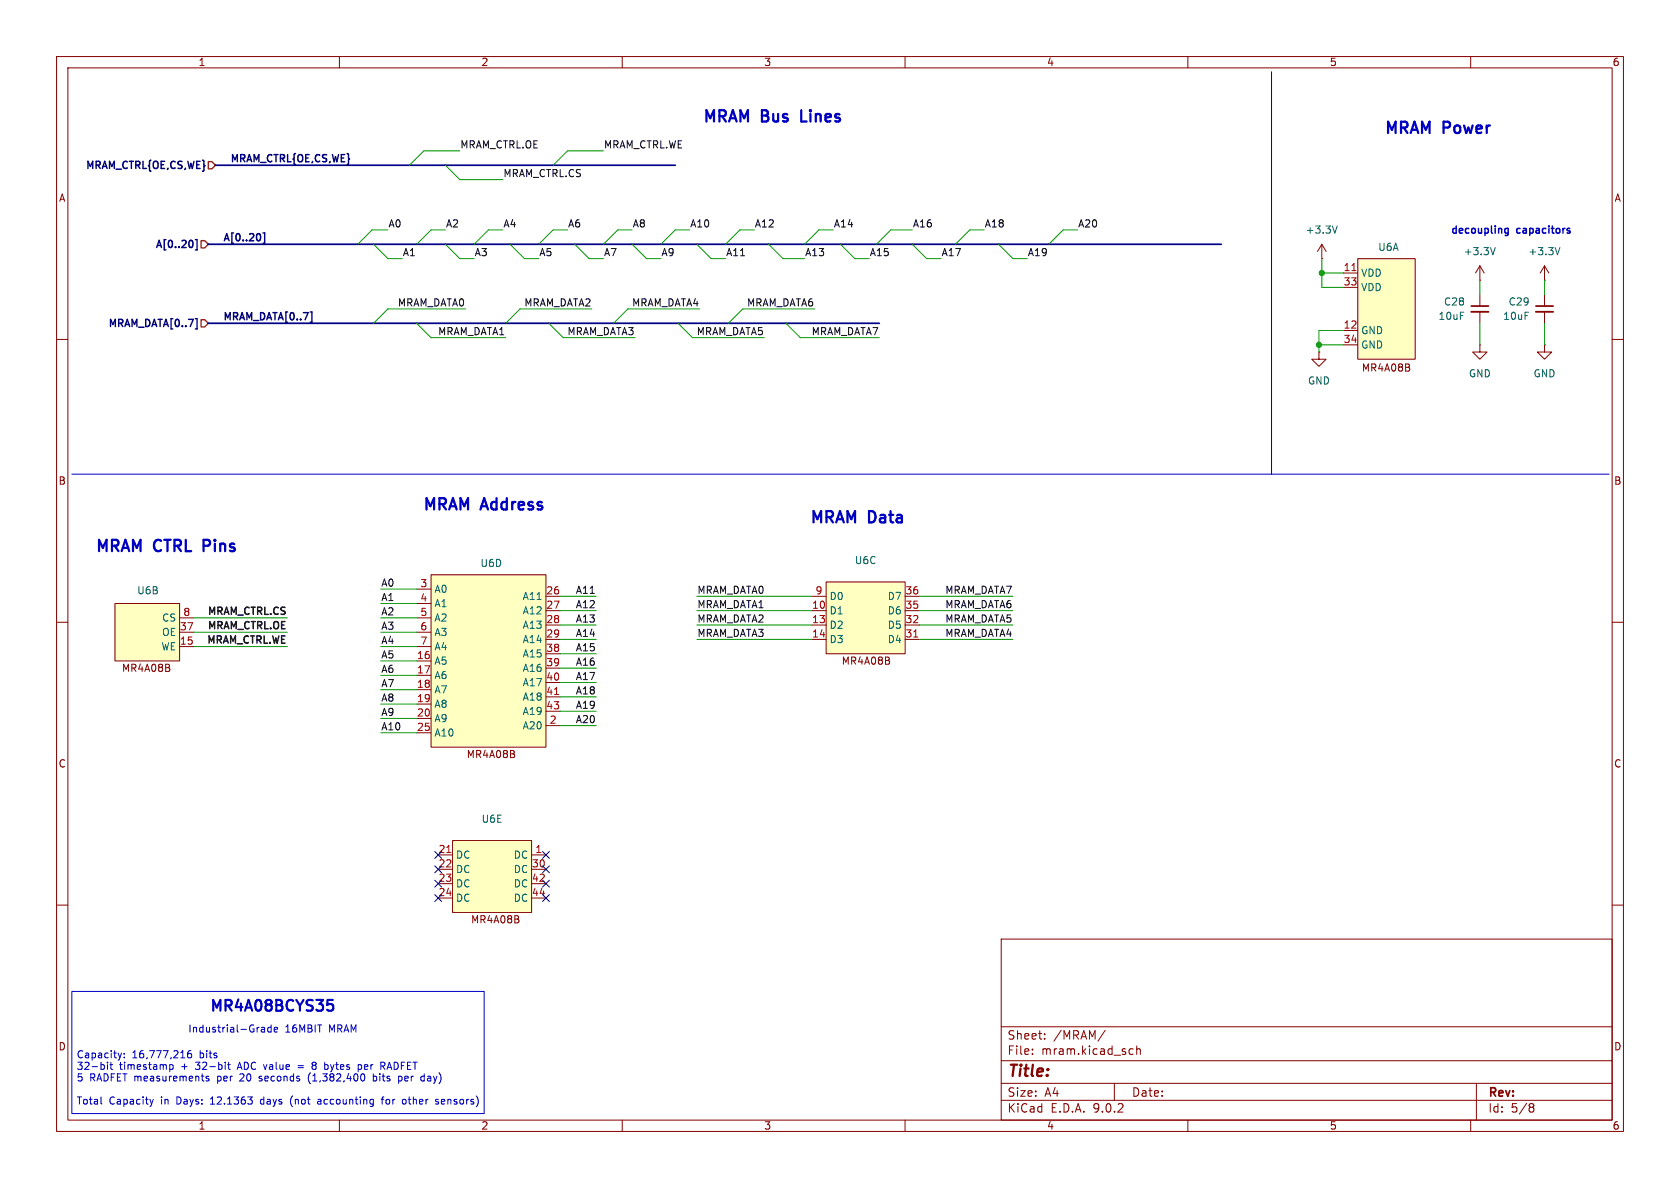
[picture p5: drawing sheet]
<svg xmlns="http://www.w3.org/2000/svg" width="297mm" height="210mm" viewBox="0 0 297 210" stroke-linecap="round" stroke-linejoin="round" font-family="sans-serif">
<g fill="none" stroke="#840000" stroke-width=".18">
<path d="M10 10h277v190h-277zM12 12h273v186h-273zM60 10v2M110 10v2M160 10v2M210 10v2M260 10v2M10 60h2M261.6 61v1.2h-1.3l1.3 1.3 1.3-1.3h-1.3M261.6 61h.1M273 61v1.2h-1.2l1.2 1.3 1.3-1.3h-1.3M273 61h.1"/>
<path d="M285 60h2M10 110h2M285 110h2M10 160h2M177 166h108v32h-108zM285 160h2M60 198v2M110 198v2M160 198v2M177 194.5h108M177 191.5h108M177 187.5h108"/>
<path d="M177 181.5h108M182.5 186.3v.1M182.5 185.5v.1M184.7 183.6v.1M184.7 182.8v.1M195.4 182.1l-1.3 2M197 191.5v3M199.9 185.4l.4 .1M200.3 186.3l-.4 .1M201 185.5l.2-.1 .3 .1 .1 .9M201 184.9v1.5M210 198v2"/>
<path d="M260 198v2M261 191.5v6.5M270.6 195.1l.4 .1 .2 .2-.3 .3M270.6 195.7h.3M270.9 195.7l.2 .2 .1 .4-.2 .2-.4 .1"/>
</g>
<path d="M76.2 101.6h20.3v30.5h-20.3z" fill="#ffffc2"/>
<g fill="none" stroke="#840000" stroke-width=".18">
<path d="M73.7 104.1h2.5M73.7 106.7h2.5M73.7 109.2h2.5M73.7 111.8h2.5M73.7 114.3h2.5M73.7 116.8h2.5M73.7 119.4h2.5M76.2 101.6h20.3v30.5h-20.3zM96.5 105.4h2.6M96.5 108h2.6M96.5 110.5h2.6M96.5 113h2.6"/>
<path d="M96.5 115.6h2.6M96.5 118.1h2.6M73.7 121.9h2.5M73.7 124.5h2.5M73.7 127h2.5M73.7 129.5h2.5M90.3 132.7l.6 .1v.2l-.2 .3M90.3 133.3h.4M90.7 133.3l.3 .2-.1 .3-.6 .1M96.5 120.7h2.6M96.5 123.2h2.6M96.5 125.7h2.6"/>
<path d="M96.5 128.3h2.6"/>
</g>
<path d="M98 122.8h.8" fill="none" stroke="#a90000" stroke-width=".18"/>
<path d="M20.3 106.7h11.4v10.1h-11.4z" fill="#ffffc2"/>
<path d="M273 52.1v2M273 55.1v2.1M20.3 106.7h11.4v10.1h-11.4zM29.3 117.4l.6 .1 .1 .3-.3 .2M29.3 118h.4M29.7 118l.3 .3v.3l-.7 .1M31.7 109.2h2.6M31.7 111.8h2.6M31.7 114.3h2.6" fill="none" stroke="#840000" stroke-width=".18"/>
<path d="M271.5 54.1h3.1" fill="none" stroke="#840000" stroke-width=".3"/>
<path d="M271.5 55.1h3.1" fill="none" stroke="#840000" stroke-width=".33"/>
<path d="M146 102.9h14v12.7h-14z" fill="#ffffc2"/>
<g fill="none" stroke="#840000" stroke-width=".18">
<path d="M233.7 45.7h.1M233.7 43.2l-.8 1.3M233.7 43.2l.7 1.3M233.7 43.2v2.5M233.2 62.2v1.3h1.2l-1.2 1.3-1.3-1.3h1.3M233.2 62.2h.1M143.5 105.4h2.5M143.5 108h2.5M143.5 110.5h2.5M143.5 113h2.5M146 102.9h14v12.7h-14zM156.5 116.1l.7 .2v.2l-.2 .3"/>
<path d="M156.5 116.8h.5M157 116.8l.3 .2-.1 .3-.7 .1M160 105.4h2.6M160 108h2.6M160 110.5h2.6M160 113h2.6"/>
</g>
<path d="M161.5 112.6h.8" fill="none" stroke="#a90000" stroke-width=".18"/>
<path d="M236.4 39.9l-.4 1.3" fill="none" stroke="#006464" stroke-width=".18"/>
<path d="M80 148.6h14v12.7h-14z" fill="#ffffc2"/>
<g fill="none" stroke="#840000" stroke-width=".18">
<path d="M261.6 52.1v2M261.6 55.1v2.1M273 49.5h.1M273 47l.8 1.3M273 47l-.7 1.3M273 47v2.5M77.5 151.1h2.5M77.5 153.7h2.5M77.5 156.2h2.5M77.5 158.8h2.5M80 148.6h14v12.7h-14zM94 151.1h2.5"/>
<path d="M94 153.7h2.5M94 156.2h2.5M94 158.8h2.5M91 161.9l.6 .1 .1 .2-.3 .3M91 162.5h.4M91.4 162.5l.3 .2v.3l-.7 .1"/>
</g>
<path d="M79 150.7h.7" fill="none" stroke="#a90000" stroke-width=".18"/>
<path d="M275.8 43.8l-.5 1.2" fill="none" stroke="#006464" stroke-width=".18"/>
<path d="M260.1 54.1h3" fill="none" stroke="#840000" stroke-width=".3"/>
<path d="M260.1 55.1h3" fill="none" stroke="#840000" stroke-width=".33"/>
<path d="M240 45.7h10.2v17.8h-10.2z" fill="#ffffc2"/>
<path d="M237.5 48.3h2.5M237.5 50.8h2.5M237.5 58.4h2.5M240 45.7h10.2v17.8h-10.2zM261.6 49.5h.1M261.6 47l.8 1.3M261.6 47l-.7 1.3M261.6 47v2.5M237.5 61h2.5M248.5 64.3l.6 .2 .1 .2-.3 .2M248.5 64.9h.4M248.9 64.9l.3 .3v.3l-.7 .1" fill="none" stroke="#840000" stroke-width=".18"/>
<path d="M239 47.8h.7" fill="none" stroke="#a90000" stroke-width=".18"/>
<path d="M264.3 43.8l-.4 1.2" fill="none" stroke="#006464" stroke-width=".18"/>
<path d="M34.5 42.4h.3v1.8h-.3M46.5 41.2h.3v1.8h-.3" fill="none" stroke="#000084" stroke-width=".25"/>
<path d="M36.8 28.6h.7l.6 .6-.6 .6h-.7zM35.6 42.5h.6l.6 .7-.6 .6h-.6zM35.6 56.5h.6l.6 .7-.6 .6h-.6z" fill="none" stroke="#725600" stroke-width=".25"/>
<g fill="none" stroke="#0000c2" stroke-width=".18">
<path d="M224.8 12.7v71.1M12.7 83.8h271.8M12.7 175.3h72.9v21.6h-72.9zM17.9 195l.1 .2M19 188.2v.8M19.6 187.8v1.1l.3 .1M21.5 186.2l-.3 .8M22 186.9v.1M22 186.2v.1M26.5 194.3l.3 .9M26.8 195.2l-.1 .3M27.1 194.3l-.3 .9"/>
<path d="M30 188.2v1.3M30.5 188.3l.1 .1v.5l-.2 .1h-.4M33.8 185.7l-.4 .1a.86 .86 0 0 0 0 1.2l.4-.1 .1-.4-.3-.3h-.2l-.2 .3M36.9 190.3l-.3-.1-.2 .2 .1 .2 .4 .1v.3h-.5M37.2 195.2h.7M37.3 194.2l-.1 .1M40.2 188.2h.5M40.4 187.8v1.1l.3 .1M45.8 191l.1 .1M46 190.2l-.2 .2 .2 .3M46.2 194.4l-.2 .2 .2 .5M46.4 181.6h.2l.2 .2v.6"/>
<path d="M46.8 182.4h-.4M46.8 181.9l-.4 .1M47.9 181.7l-.3-.1-.3 .2 .1 .6h.5M47.9 181.2v1.2M48.5 182l.6-.1-.1-.2-.3-.1-.2 .2v.6h.5M51.7 193.7a1.46 1.46 0 0 0 0 2M52.7 188.4h1M52.7 188.7h1M54.8 189.7a1.47 1.47 0 0 0 .1 1.9M55.4 188.3l-.2 .3v.3l.2 .1h.4M55.4 188.3h.3M55.7 188.3l.1 .1"/>
<path d="M55.8 187.8h-.4l-.2 .1v.2l.2 .2M55.8 188.3h-.1M56.2 194.4h.5M56.7 194.6l-.4 .1-.2 .2 .2 .3 .4-.1M57.8 188.2l.2 .2v.4l-.2 .2M63.3 188.3l.4-.1 .2 .2-.1 .6h-.5M64.5 190.3l-.2 .7M66 189.8v1.3M66.5 191l-.1 .1-.4-.1M67.4 194.3h.5M67.6 188.4l.5 .6M67.9 193.9l-.3 .2v1.1"/>
<path d="M67.9 188.4l.2-.2-.2-.4h-.6v1.2M68.8 187.8l-.4 1.2M70.5 190.3l.3-.1 .3 .3-.1 .5h-.5M70.5 190.2v1.3M71.4 194.3l.3 .1 .1 .2-.1 .5-.3 .1M74.6 190.2l.4 .1M75 191l-.4 .1M75 189.8v1.3M77.2 194.8h.3v.2l-.1 .2h-.3M77.2 194.3l.3 .1M78.2 194.3l-.2 .2v.5l.2 .2M78.6 194.6l-.6 .2"/>
</g>
<path d="M38.1 29.2h81.3M36.8 57.2h118.6M36.8 43.2h179.1" fill="none" stroke="#000084" stroke-width=".3"/>
<g fill="none" stroke="#009600" stroke-width=".18">
<path d="M78.7 29.2l2.6 2.6h7.6M81.3 26.7h-6.4l-2.5 2.5M106.7 26.7h-6.4l-2.5 2.5M66 43.2l2.6 2.5h2.5M68.6 40.6h-2.8l-2.6 2.6M73.7 57.2l2.5 2.5h13.2M78.7 40.6h-2.5l-2.5 2.6M78.7 43.2l2.6 2.5h2.5M82.3 54.6h-13.7l-2.6 2.6M88.9 40.6h-2.5l-2.6 2.6M90.2 43.2l2.5 2.5h2.5M97 57.2l2.6 2.5h12.7"/>
<path d="M100.3 40.6h-2.5l-2.6 2.6M101.6 43.2l2.5 2.5h2.6M104.6 54.6h-12.7l-2.5 2.6M111.8 40.6h-2.6l-2.5 2.6M111.8 43.2l2.5 2.5h2.5M119.9 57.2l2.5 2.5h12.7M121.9 40.6h-2.5l-2.6 2.6M123.2 43.2l2.5 2.5h2.6M123.7 54.6h-12.7l-2.5 2.6M133.3 40.6h-2.5l-2.5 2.6M135.9 43.2l2.5 2.5h3.8M138.9 57.2l2.6 2.5h13.9"/>
<path d="M144 54.6h-12.7l-2.5 2.6M147.3 40.6h-2.5l-2.6 2.6M148.6 43.2l2.5 2.5h2.6M161.3 40.6h-3.8l-2.6 2.6M161.3 43.2l2.5 2.5h2.6M174 40.6h-2.6l-2.5 2.6M176.5 43.2l2.6 2.5h2.5M190.5 40.6h-2.5l-2.6 2.6M233.7 45.7v5.1h3.8M233.7 48.3h3.8M237.5 58.4h-4.3v3.8M261.6 49.5v2.6"/>
<path d="M261.6 57.2v3.8M273 49.5v2.6M273 57.2v3.8M233.2 61h4.3M34.3 109.2h16.5M34.3 111.8h16.5M34.3 114.3h16.5M67.3 104.1h6.4M67.3 109.2h6.4M67.3 111.8h6.4M67.3 114.3h6.4M67.3 116.8h6.4"/>
<path d="M67.3 119.4h6.4M67.3 106.7h6.4M99.1 105.4h6.3M99.1 108h6.3M99.1 110.5h6.3M99.1 113h6.3M99.1 115.6h6.3M99.1 118.1h6.3M123.2 105.4h20.3M123.2 108h20.3M123.2 110.5h20.3M123.2 113h20.3"/>
<path d="M162.6 105.4h16.5M162.6 108h16.5M162.6 110.5h16.5M162.6 113h16.5M67.3 129.5h6.4M67.3 121.9h6.4M67.3 124.5h6.4M67.3 127h6.4M99.1 125.7h6.3M99.1 123.2h6.3M99.1 128.3h6.3M99.1 120.7h6.3"/>
</g>
<g fill="none" stroke="#000084" stroke-width=".18">
<path d="M76.9 153.1l1.2 1.2M76.9 150.5l1.2 1.2M76.9 155.6l1.2 1.2M76.9 158.1l1.2 1.3M78.1 153.1l-1.2 1.2M78.1 150.5l-1.2 1.2M78.1 155.6l-1.2 1.2M78.1 158.1l-1.2 1.3M95.9 153.1l1.2 1.2M95.9 155.6l1.2 1.2M95.9 150.5l1.2 1.2M95.9 158.1l1.2 1.3"/>
<path d="M97.1 153.1l-1.2 1.2M97.1 155.6l-1.2 1.2M97.1 150.5l-1.2 1.2M97.1 158.1l-1.2 1.3"/>
</g>
<path d="M266.3 40.4h.3M266.6 40.4v1l-.1 .2h-.3M266.6 41.2h-.3M277.5 40.9v.3" fill="none" stroke="#0000c2" stroke-width=".25"/>
<path d="M57.9 176.8h.9M58.1 177.5h.5l.3 .3v.5l-.2 .3-.6 .1" fill="none" stroke="#0000c2" stroke-width=".38"/>
<g fill="#009600" stroke="#009600" stroke-width=".18">
<circle cx="233.7" cy="48.3" r=".46"/>
<circle cx="233.2" cy="61" r=".46"/>
</g>
<g font-size="2.8" fill="#0000c2">
<text x="124" y="22.2">MRAM Bus</text>
<text x="142.4" y="22.2">Lines</text>
<text x="244.5" y="24.2">MRAM Power</text>
<text x="74.5" y="90.8">MRAM Address</text>
<text x="143" y="93">MRAM Data</text>
<text x="16.6" y="98.1">MRAM CTRL</text>
<text x="36.7" y="98.1">Pins</text>
</g>
<text font-size="2.8" fill="#840000" x="178" y="190.9">Title:</text>
<text font-size="2.7" fill="#0000c2" x="36.9" y="179.3">MR4A08BCYS35</text>
<g font-size="2.1" fill="#840000">
<text x="178" y="184">Sheet:</text>
<text x="186.2" y="184">/MRAM/</text>
<text x="178" y="186.7">File:</text>
<text x="184.1" y="186.7">mram.kicad_sch</text>
<text x="178" y="196.9">KiCad</text>
<text x="178" y="194.1">Size:</text>
<text x="184.7" y="194.1">A4</text>
<text x="185.7" y="196.9">E.D.A.</text>
<text x="193.3" y="196.9">9.0.2</text>
<text x="200" y="194.1">Date:</text>
<text x="263" y="194.3">Rev:</text>
<text x="263" y="196.9">Id:</text>
<text x="267.1" y="196.9">5/8</text>
</g>
<g font-size="1.8" fill="#840000">
<text x="35" y="11.9">1</text>
<text x="85" y="11.9">2</text>
<text x="135" y="11.9">3</text>
<text x="185" y="11.9">4</text>
<text x="235" y="11.9">5</text>
<text x="285" y="11.9">6</text>
<text x="10.3" y="35.9">A</text>
<text x="285.3" y="35.9">A</text>
<text x="240.1" y="65.9">MR4A08B</text>
<text x="10.3" y="85.9">B</text>
<text x="285.3" y="85.9">B</text>
<text x="20.9" y="119">MR4A08B</text>
<text x="148.2" y="117.7">MR4A08B</text>
<text x="10.3" y="135.9">C</text>
<text x="81.9" y="134.2">MR4A08B</text>
<text x="285.3" y="135.9">C</text>
<text x="82.6" y="163.4">MR4A08B</text>
<text x="10.3" y="185.9">D</text>
<text x="285.3" y="185.9">D</text>
<text x="35" y="199.9">1</text>
<text x="85" y="199.9">2</text>
<text x="135" y="199.9">3</text>
<text x="185" y="199.9">4</text>
<text x="235" y="199.9">5</text>
<text x="285" y="199.9">6</text>
</g>
<g font-size="1.8" fill="#000084">
<text x="40.6" y="28.8">MRAM_CTRL{OE,CS,WE}</text>
<text x="14.9" y="30.2">MRAM_CTRL{OE,CS,WE}</text>
<text x="27.2" y="44.2">A[0..20]</text>
<text x="39.4" y="42.7">A[0..20]</text>
<text x="18.9" y="58.2">MRAM_DATA[0..7]</text>
<text x="39.4" y="56.7">MRAM_DATA[0..7]</text>
</g>
<g font-size="1.8" fill="#0f0f0f">
<text x="81.3" y="26.3">MRAM_CTRL.OE</text>
<text x="106.7" y="26.3">MRAM_CTRL.WE</text>
<text x="88.9" y="31.4">MRAM_CTRL.CS</text>
<text x="68.6" y="40.3">A0</text>
<text x="78.7" y="40.3">A2</text>
<text x="88.9" y="40.3">A4</text>
<text x="100.3" y="40.3">A6</text>
<text x="111.8" y="40.3">A8</text>
<text x="121.9" y="40.3">A10</text>
<text x="133.3" y="40.3">A12</text>
<text x="147.3" y="40.3">A14</text>
<text x="161.3" y="40.3">A16</text>
<text x="174" y="40.3">A18</text>
<text x="190.5" y="40.3">A20</text>
<text x="71.1" y="45.4">A1</text>
<text x="83.8" y="45.4">A3</text>
<text x="95.2" y="45.4">A5</text>
<text x="106.7" y="45.4">A7</text>
<text x="116.8" y="45.4">A9</text>
<text x="128.3" y="45.4">A11</text>
<text x="142.2" y="45.4">A13</text>
<text x="153.7" y="45.4">A15</text>
<text x="166.4" y="45.4">A17</text>
<text x="181.6" y="45.4">A19</text>
<text x="70.2" y="54.3">MRAM_DATA0</text>
<text x="77.4" y="59.3">MRAM_DATA1</text>
<text x="92.6" y="54.3">MRAM_DATA2</text>
<text x="100.2" y="59.3">MRAM_DATA3</text>
<text x="111.6" y="54.3">MRAM_DATA4</text>
<text x="123.1" y="59.3">MRAM_DATA5</text>
<text x="132" y="54.3">MRAM_DATA6</text>
<text x="143.4" y="59.3">MRAM_DATA7</text>
<text x="67.3" y="106.3">A1</text>
<text x="67.3" y="103.8">A0</text>
<text x="101.7" y="107.6">A12</text>
<text x="101.7" y="105.1">A11</text>
<text x="123.2" y="105.1">MRAM_DATA0</text>
<text x="123.2" y="107.6">MRAM_DATA1</text>
<text x="167" y="107.6">MRAM_DATA6</text>
<text x="167" y="105.1">MRAM_DATA7</text>
<text x="36.3" y="113.9">MRAM_CTRL.WE</text>
<text x="36.4" y="111.3">MRAM_CTRL.OE</text>
<text x="36.4" y="108.8">MRAM_CTRL.CS</text>
<text x="67.3" y="114">A4</text>
<text x="67.3" y="111.4">A3</text>
<text x="67.3" y="108.9">A2</text>
<text x="101.7" y="110.1">A13</text>
<text x="101.7" y="112.7">A14</text>
<text x="123.2" y="110.1">MRAM_DATA2</text>
<text x="123.2" y="112.7">MRAM_DATA3</text>
<text x="167" y="110.1">MRAM_DATA5</text>
<text x="167" y="112.7">MRAM_DATA4</text>
<text x="67.3" y="119">A6</text>
<text x="67.3" y="116.5">A5</text>
<text x="101.7" y="115.2">A15</text>
<text x="101.7" y="117.8">A16</text>
<text x="67.3" y="121.6">A7</text>
<text x="67.3" y="124.1">A8</text>
<text x="101.7" y="120.3">A17</text>
<text x="101.7" y="122.8">A18</text>
<text x="101.7" y="125.4">A19</text>
<text x="67.3" y="129.2">A10</text>
<text x="67.3" y="126.7">A9</text>
<text x="101.7" y="127.9">A20</text>
</g>
<g font-size="1.8" fill="#006464">
<text x="230.7" y="41.5">+3.3V</text>
<text x="243.6" y="44.6">U6A</text>
<text x="258.7" y="45.3">+3.3V</text>
<text x="270.1" y="45.3">+3.3V</text>
<text x="240.5" y="49.1">VDD</text>
<text x="240.5" y="51.7">VDD</text>
<text x="240.5" y="59.3">GND</text>
<text x="254.2" y="56.7">10uF</text>
<text x="255.2" y="54.2">C28</text>
<text x="265.6" y="56.7">10uF</text>
<text x="266.6" y="54.2">C29</text>
<text x="240.5" y="61.8">GND</text>
<text x="231.1" y="68.2">GND</text>
<text x="259.6" y="66.9">GND</text>
<text x="271" y="66.9">GND</text>
<text x="84.8" y="100.4">U6D</text>
<text x="151" y="99.9">U6C</text>
<text x="24.2" y="105.3">U6B</text>
<text x="76.7" y="105">A0</text>
<text x="76.7" y="107.5">A1</text>
<text x="92.3" y="106.3">A11</text>
<text x="146.6" y="106.3">D0</text>
<text x="156.8" y="106.3">D7</text>
<text x="28.6" y="110.1">CS</text>
<text x="28.6" y="112.6">OE</text>
<text x="76.7" y="110.1">A2</text>
<text x="76.7" y="112.6">A3</text>
<text x="92.3" y="108.8">A12</text>
<text x="92.3" y="111.4">A13</text>
<text x="92.3" y="113.9">A14</text>
<text x="146.6" y="108.8">D1</text>
<text x="146.6" y="111.4">D2</text>
<text x="146.6" y="113.9">D3</text>
<text x="156.8" y="108.8">D6</text>
<text x="156.8" y="111.4">D5</text>
<text x="156.8" y="113.9">D4</text>
<text x="28.4" y="115.2">WE</text>
<text x="76.7" y="115.2">A4</text>
<text x="76.7" y="117.7">A5</text>
<text x="92.3" y="116.4">A15</text>
<text x="92.3" y="119">A16</text>
<text x="76.7" y="120.2">A6</text>
<text x="76.7" y="122.8">A7</text>
<text x="76.7" y="125.3">A8</text>
<text x="92.3" y="121.5">A17</text>
<text x="92.3" y="124.1">A18</text>
<text x="76.7" y="127.9">A9</text>
<text x="76.7" y="130.4">A10</text>
<text x="92.3" y="126.6">A19</text>
<text x="92.3" y="129.1">A20</text>
<text x="85" y="145.6">U6E</text>
<text x="80.5" y="152">DC</text>
<text x="80.5" y="154.5">DC</text>
<text x="90.7" y="152">DC</text>
<text x="90.7" y="154.5">DC</text>
<text x="80.5" y="157.1">DC</text>
<text x="80.5" y="159.6">DC</text>
<text x="90.7" y="157.1">DC</text>
<text x="90.7" y="159.6">DC</text>
</g>
<g font-size="1.8" fill="#0000c2">
<text x="256.3" y="41.7">decoupling</text>
<text x="268.2" y="41.7">capacitors</text>
<text x="33.2" y="182.7">Industrial-Grade</text>
<text x="50.4" y="182.7">16MBIT</text>
<text x="58.3" y="182.7">MRAM</text>
<text x="13.5" y="187.4">Capacity:</text>
<text x="13.5" y="189.4">32-bit</text>
<text x="13.5" y="191.5">5</text>
<text x="15.8" y="191.5">RADFET measurements</text>
<text x="21.1" y="189.4">timestamp</text>
<text x="23.3" y="187.4">16,777,216</text>
<text x="32.1" y="189.4">+</text>
<text x="34.9" y="189.4">32-bit</text>
<text x="35.4" y="187.4">bits</text>
<text x="38.7" y="191.5">per</text>
<text x="42.5" y="189.4">ADC value</text>
<text x="42.9" y="191.5">20</text>
<text x="46.5" y="191.5">seconds</text>
<text x="53.5" y="189.4">=</text>
<text x="55.3" y="191.5">(1,382,400</text>
<text x="56.2" y="189.4">8</text>
<text x="58.6" y="189.4">bytes</text>
<text x="64.8" y="189.4">per</text>
<text x="67" y="191.5">bits</text>
<text x="69" y="189.4">RADFET</text>
<text x="71.7" y="191.5">per</text>
<text x="75.9" y="191.5">day)</text>
<text x="13.5" y="195.6">Total</text>
<text x="19.3" y="195.6">Capacity</text>
<text x="28.6" y="195.6">in</text>
<text x="31.5" y="195.6">Days:</text>
<text x="37.7" y="195.6">12.1363</text>
<text x="46.7" y="195.6">days</text>
<text x="52.2" y="195.6">(not</text>
<text x="57.2" y="195.6">accounting</text>
<text x="68.8" y="195.6">for</text>
<text x="72.6" y="195.6">other</text>
<text x="78.7" y="195.6">sensors)</text>
</g>
<g font-size="1.8" fill="#a90000">
<text x="237.4" y="48">11</text>
<text x="237.4" y="50.5">33</text>
<text x="237.4" y="58.2">12</text>
<text x="237.4" y="60.7">34</text>
<text x="74.2" y="103.9">3</text>
<text x="74.2" y="106.4">4</text>
<text x="96.5" y="105.2">26</text>
<text x="96.5" y="107.7">27</text>
<text x="143.5" y="107.7">10</text>
<text x="144.1" y="105.2">9</text>
<text x="160" y="105.2">36</text>
<text x="160" y="107.7">35</text>
<text x="31.7" y="111.5">37</text>
<text x="32.3" y="109">8</text>
<text x="74.2" y="109">5</text>
<text x="74.2" y="111.5">6</text>
<text x="96.5" y="110.2">28</text>
<text x="96.5" y="112.8">29</text>
<text x="143.5" y="110.2">13</text>
<text x="143.5" y="112.8">14</text>
<text x="160" y="110.2">32</text>
<text x="160" y="112.8">31</text>
<text x="31.7" y="114">15</text>
<text x="73.6" y="116.6">16</text>
<text x="73.6" y="119.1">17</text>
<text x="74.2" y="114">7</text>
<text x="96.5" y="115.3">38</text>
<text x="96.5" y="117.9">39</text>
<text x="73.6" y="121.7">18</text>
<text x="73.6" y="124.2">19</text>
<text x="96.5" y="120.4">40</text>
<text x="96.5" y="122.9">41</text>
<text x="96.5" y="125.5">43</text>
<text x="73.6" y="126.7">20</text>
<text x="73.6" y="129.3">25</text>
<text x="97.1" y="128">2</text>
<text x="77.4" y="150.9">21</text>
<text x="77.4" y="153.4">22</text>
<text x="77.4" y="156">23</text>
<text x="93.9" y="153.4">30</text>
<text x="93.9" y="156">42</text>
<text x="94.5" y="150.9">1</text>
<text x="77.4" y="158.5">24</text>
<text x="93.9" y="158.5">44</text>
</g>
</svg>
